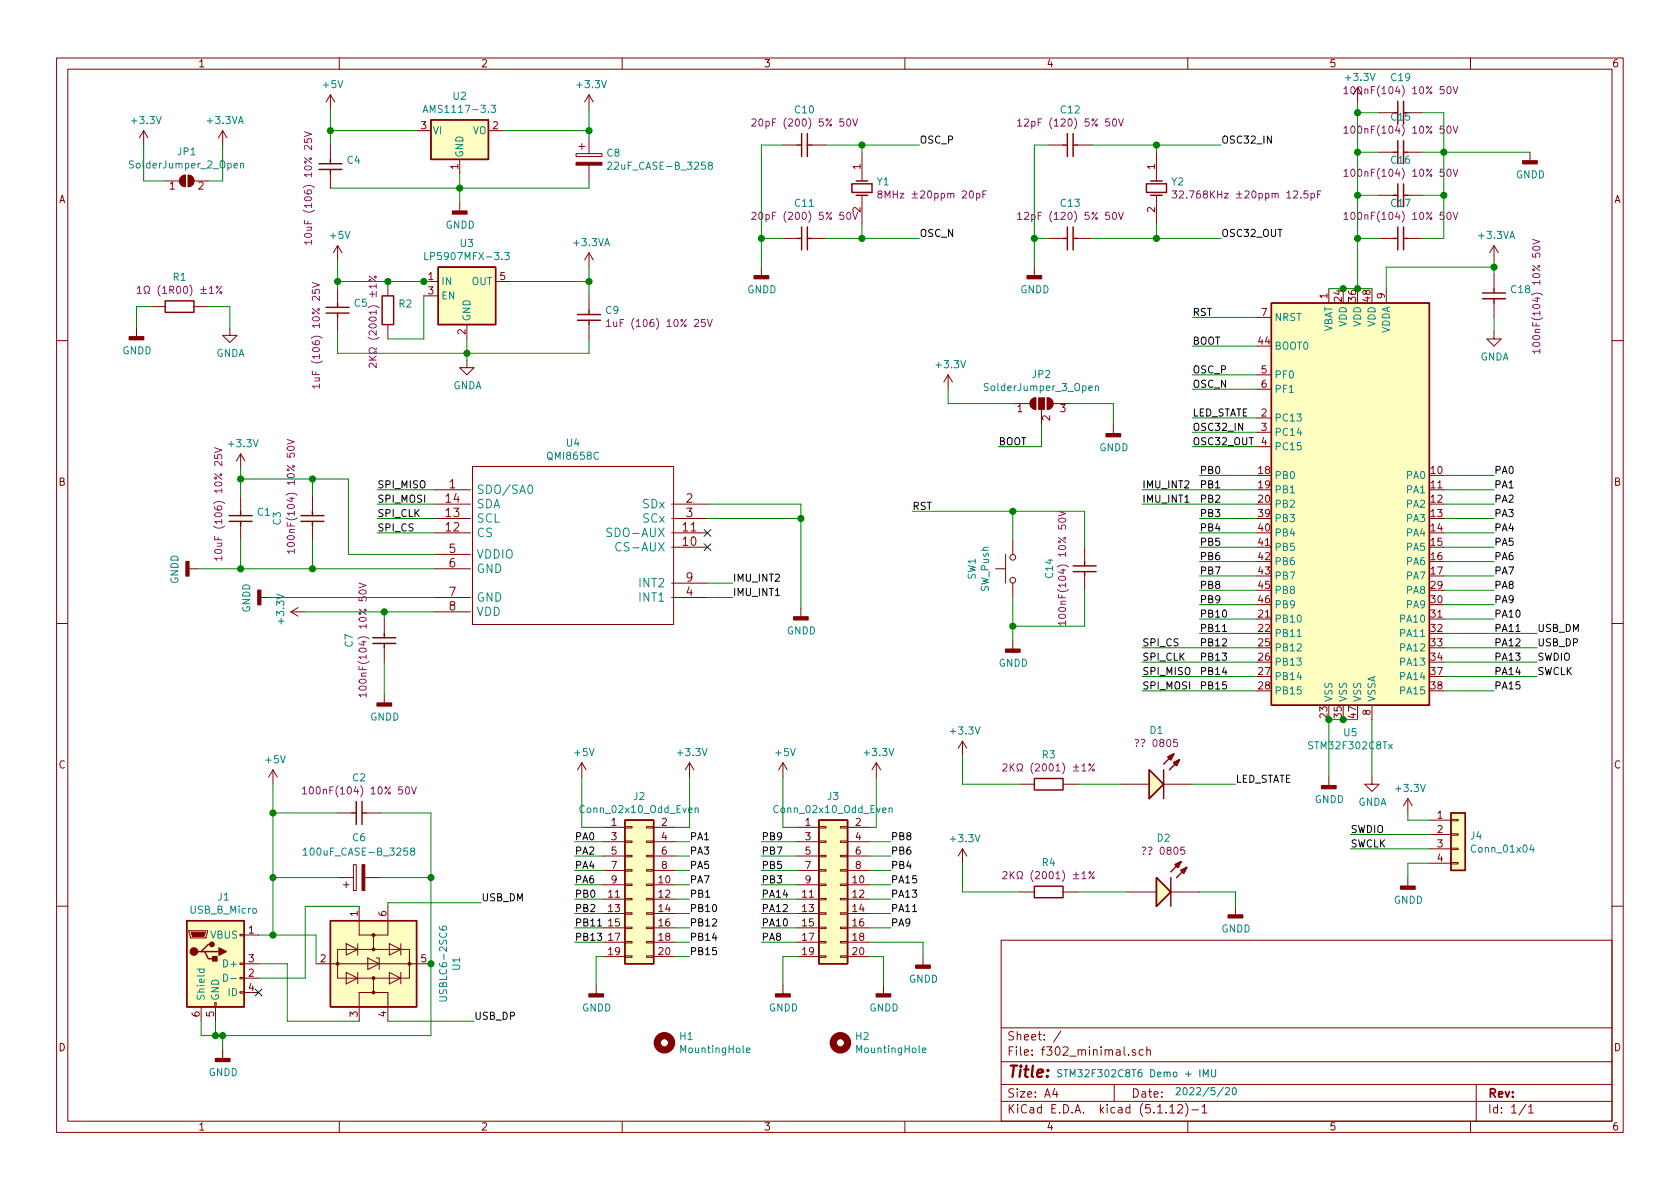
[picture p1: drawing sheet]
<svg xmlns="http://www.w3.org/2000/svg" width="297mm" height="210mm" viewBox="0 0 297 210" stroke-linecap="round" stroke-linejoin="round" font-family="sans-serif">
<g fill="none" stroke="#840000" stroke-width=".18">
<path d="M10 10.3h277v189.9h-277zM12 12.2h273v186.1h-273zM58.4 16.8v2.5M58.4 16.8l-.7 1.2M58.4 16.8l.8 1.2M60 10.3v1.9M104.1 16.8v2.5M104.1 16.8l-.7 1.2M104.1 16.8l.8 1.2M110 10.3v1.9M160 10.3v1.9M210 10.3v1.9"/>
<path d="M240 15.5v2.5M243.8 19.9h2.6M248.9 19.9h2.6M260 10.3v1.9M25.4 23.1l-.8 1.3M25.4 23.1v2.5M25.4 23.1l.8 1.3M29.2 32h2.5M32.1 31.2l.7-.2v2a1.02 1.02 0 0 1-1-.7 1.02 1.02 0 0 1 .3-1.1zM33.3 31a1.02 1.02 0 0 1 1 1 1.02 1.02 0 0 1-1 1zM34.3 32h2.5M39.4 23.1l-.8 1.3"/>
<path d="M39.4 23.1v2.5M39.4 23.1l.7 1.3M58.4 25.6v2.6M58.4 30.7v2.6M73.7 23.1h2.5M81.3 28.2v2.5M81.3 35.8v1.5M86.4 23.1h2.5M101.9 27.2h4.5v.5h-4.5zM102.4 25.9h1M102.9 25.4v1M104.1 24.4v2.8"/>
<path d="M104.1 29.2v2.8M138.4 25.6h2.6M143.5 25.6h2.5M152.4 26.9v5.1M152.4 34.5v5.1M185.4 25.6h2.6M190.5 25.6h2.5M204.5 26.9v5.1M204.5 34.5v5.1M243.8 26.9h2.6M243.8 34.5h2.6M248.9 26.9h2.6"/>
<path d="M248.9 34.5h2.6M270.5 26.9v1.5M24.1 58v1.6M26.7 54.2h2.5M34.3 54.2h2.5M40.6 58v1.3h1.3l-1.3 1.3-1.2-1.3h1.2M59.7 43.4v2.6M59.7 51v2.6M59.7 56.1v2.6M59.7 43.4l-.8 1.3M59.7 43.4l.8 1.3M68.6 49.8v2.5"/>
<path d="M68.6 57.4v2.5M74.9 49.8h2.6M74.9 52.3h2.6M82.5 57.4v2.5M87.6 49.8h2.6M104.1 44.7v2.5M104.1 52.3v2.6M104.1 57.4v2.5M104.1 44.7l-.7 1.3M104.1 44.7l.8 1.3M134.6 47.2v1.6M138.4 42.2h2.6"/>
<path d="M143.5 42.2h2.5M182.9 47.2v1.6M185.4 42.2h2.6M190.5 42.2h2.5M222.2 56.1h2.6M234.9 51v2.6M243.8 42.2h2.6M245.1 51v2.6M248.9 42.2h2.6M264.2 58.7v1.2h1.2l-1.2 1.3-1.3-1.3h1.3M264.2 43.4v2.6M264.2 48.5v2.5"/>
<path d="M264.2 53.6v2.5M264.2 43.4l-.8 1.3M264.2 43.4l.7 1.3M10 60.2h2M82.5 63.7v1.3h1.3l-1.3 1.3-1.2-1.3h1.2M167.6 66.3l-.7 1.3M167.6 66.3v2.5M167.6 66.3l.8 1.3M179.1 71.4h3M182.3 70.7l.5-.3h.3v2a1.03 1.03 0 0 1-.9-.6 1.03 1.03 0 0 1 .1-1.1zM184.1 72.4v2.8M185.2 70.4a1.02 1.02 0 0 1 1 1 1.02 1.02 0 0 1-1 1z"/>
<path d="M186.2 71.4h3M196.8 75.2v1.5M222.2 73.9h2.6M222.2 76.4h2.6M222.2 79h2.6M222.2 66.3h2.6M222.2 68.8h2.6M285 60.2h2M42.5 80.3l-.7 1.2M42.5 80.3v2.5M42.5 87.9v2.5M42.5 93v2.5"/>
<path d="M42.5 80.3l.8 1.2M55.2 87.9v2.5M55.2 93v2.5M76.8 86.6h6.4M76.8 94.2h6.4M76.8 91.7h6.4M76.8 89.1h6.4M76.8 98h6.4M83.5 82.5h35.6v27.9h-35.6zM118.7 96.8h6.4M118.7 94.2h6.4M118.7 91.7h6.4"/>
<path d="M118.7 89.1h6.4M177.8 98v5.1M179.1 95.5v2.5M191.8 96.8v2.5M10 110.3h2M33.4 100.6h1.5M46.1 105.7h1.5M51.4 108.2l1.3 .8M51.4 108.2h2.6M52.7 107.4l-1.3 .8M67.9 109.5v2.5M67.9 114.5v2.6"/>
<path d="M76.8 100.6h6.4M76.8 108.2h6.4M76.8 105.7h6.4M118.7 105.7h6.4M118.7 103.1h6.4M141.6 107.6v1.5M176 100.6h1.8M179.1 103.1v2.6M179.1 113.3v1.5M191.8 101.8v2.6M285 110.3h2M48.3 136.1l-.8 1.3"/>
<path d="M48.3 136.1v2.6M48.3 136.1l.7 1.3M67.9 122.8v1.5M102.9 134.9l-.8 1.2M102.9 134.9v2.5M102.9 134.9l.7 1.2M121.9 134.9l-.7 1.2M121.9 134.9v2.5M121.9 134.9l.8 1.2M138.4 134.9l-.7 1.2M138.4 134.9v2.5M138.4 134.9l.8 1.2"/>
<path d="M154.9 134.9l-.7 1.2M154.9 134.9v2.5M154.9 134.9l.8 1.2M170.2 131.1v2.5M170.2 131.1l-.8 1.2M170.2 131.1l.7 1.2M180.3 138.7h2.6M188 138.7h2.5M198.1 138.7h5.1M205.7 138.7h5.1M234.9 137.4v1.5M242.6 137.4v1.3h1.2l-1.2 1.2-1.3-1.2h1.3"/>
<path d="M242.6 124.7v2.5M59.7 155.2h2.8M59.7 143.8h2.5M60.7 156.5h1M61.2 156v1M62.5 152.9h.5v4.6h-.5zM64.5 155.2h2.8M64.8 143.8h2.5M106.7 146.3h3.8M106.7 156.5h3.8M106.7 159h3.8M106.7 148.8h3.8"/>
<path d="M106.7 151.4h3.8M106.7 153.9h3.8M110.5 158.9h1.3v.2h-1.3zM110.5 153.8h1.3v.2h-1.3zM110.5 151.3h1.3v.2h-1.3zM110.5 148.7h1.3v.3h-1.3zM110.5 146.2h1.3v.2h-1.3zM110.5 156.3h1.3v.3h-1.3zM114.3 158.9h1.3v.2h-1.3zM114.3 153.8h1.3v.2h-1.3zM114.3 151.3h1.3v.2h-1.3zM114.3 148.7h1.3v.3h-1.3z"/>
<path d="M114.3 146.2h1.3v.2h-1.3zM114.3 156.3h1.3v.3h-1.3zM115.6 146.3h3.8M115.6 156.5h3.8M115.6 159h3.8M115.6 148.8h3.8M115.6 151.4h3.8M115.6 153.9h3.8M141 146.3h3.8M141 156.5h3.8M141 159h3.8M141 148.8h3.8"/>
<path d="M141 151.4h3.8M141 153.9h3.8M144.8 158.9h1.2v.2h-1.2zM144.8 153.8h1.2v.2h-1.2zM144.8 151.3h1.2v.2h-1.2zM144.8 148.7h1.2v.3h-1.2zM144.8 146.2h1.2v.2h-1.2zM144.8 156.3h1.2v.3h-1.2zM148.6 158.9h1.3v.2h-1.3zM148.6 153.8h1.3v.2h-1.3zM148.6 151.3h1.3v.2h-1.3zM148.6 148.7h1.3v.3h-1.3z"/>
<path d="M148.6 146.2h1.3v.2h-1.3zM148.6 156.3h1.3v.3h-1.3zM149.9 146.3h3.8M149.9 156.5h3.8M149.9 159h3.8M149.9 148.8h3.8M149.9 151.4h3.8M149.9 153.9h3.8M170.2 150.1l-.8 1.3M170.2 150.1v2.5M170.2 150.1l.7 1.3M180.3 157.7h2.6"/>
<path d="M188 157.7h2.5M199.4 157.7h5.1M207 157.7h5.1M248.9 141.2l-.7 1.3M248.9 141.2v2.6M248.9 155.2v1.5M248.9 141.2l.8 1.3M252.7 145h3.8M252.7 147.6h3.8M252.7 150.1h3.8M252.7 152.6h3.8M256.5 152.5h1.3v.3h-1.3z"/>
<path d="M256.5 150h1.3v.2h-1.3zM256.5 144.9h1.3v.3h-1.3zM256.5 147.4h1.3v.3h-1.3zM10 160.2h2M33.4 164.6h3.3v.2l-.3 1.1h-2.7zM35.6 178v2.6M38 177.3h.2v.7h-.2zM38.1 178v2.6M42.4 175.4h.8v.2h-.8zM42.4 172.8h.8v.3h-.8zM42.4 170.3h.8v.3h-.8zM42.4 165.2h.8v.3h-.8z"/>
<path d="M43.2 165.3h2.5M43.2 170.4h2.5M43.2 175.5h2.5M43.2 173h2.5M55.9 170.4h20.3M59.7 167.9h12.7v5.1h-12.7zM61.2 166.9l2 1-2 1zM61.2 172l2 1-2 1zM63.2 166.9v2M63.2 172v2M63.5 160.3v5h2.5M65 169.4l2.1 1-2.1 1z"/>
<path d="M66 173v2.5h2.6v5.1M66 175.5h-2.5v5.1M66.5 169.4h.6v2M68.6 160.3v5h-2.6v2.6M68.8 166.9l2.1 1-2.1 1zM68.8 172l2.1 1-2.1 1zM70.9 166.9v2M70.9 172v2M105.4 174.2v1.6M106.7 161.5h3.8M106.7 164.1h3.8M106.7 166.6h3.8"/>
<path d="M106.7 169.2h3.8M110.5 161.4h1.3v.3h-1.3zM110.5 164h1.3v.2h-1.3zM110.5 166.5h1.3v.2h-1.3zM110.5 169h1.3v.3h-1.3zM114.3 161.4h1.3v.3h-1.3zM114.3 164h1.3v.2h-1.3zM114.3 166.5h1.3v.2h-1.3zM114.3 169h1.3v.3h-1.3zM115.6 161.5h3.8M115.6 164.1h3.8M115.6 166.6h3.8"/>
<path d="M115.6 169.2h3.8M138.4 174.2v1.6M141 161.5h3.8M141 164.1h3.8M141 166.6h3.8M141 169.2h3.8M144.8 161.4h1.2v.3h-1.2zM144.8 164h1.2v.2h-1.2zM144.8 166.5h1.2v.2h-1.2zM144.8 169h1.2v.3h-1.2zM148.6 161.4h1.3v.3h-1.3zM148.6 164h1.3v.2h-1.3z"/>
<path d="M148.6 166.5h1.3v.2h-1.3zM148.6 169h1.3v.3h-1.3zM149.9 161.5h3.8M149.9 164.1h3.8M149.9 166.6h3.8M149.9 169.2h3.8M156.2 174.2v1.6M163.2 169.2v1.5M177 166.3h108v32h-108zM218.4 160.3v1.5M285 160.2h2M39.4 185.7v1.5"/>
<path d="M60 198.3v1.9M110 198.3v1.9M160 198.3v1.9M177 194.8h108M177 191.8h108M177 187.8h108M177 181.8h108M186.5 192.5l-.4 1h1M186.8 193v1M187.6 182.3l-1.3 2M197 191.8v3M199.5 186.5v.1"/>
<path d="M200.8 185.7a.37 .37 0 0 0-.6 .1l.1 .2 .5 .2v.1l-.2 .3-.4-.1M202.1 185.7l-.4-.1-.3 .3 .1 .6 .2 .1 .4-.1M202.8 185.7a.37 .37 0 0 1 .6 .1v.8M202.8 185.1v1.5M206.8 195.8l.5-.5v1.5M206.8 196.8h.9M208.3 195.5l.2-.2h.3l.2 .2 .1 .3-.9 1h.9M209.6 195.1a1.71 1.71 0 0 1 0 2.3M210 198.3v1.9M210.7 196.3h1.2M212.5 195.8l.5-.5v1.5M212.5 196.8h.9"/>
<path d="M260 198.3v1.9M261 191.8v6.5M269.8 195.2l-1.2 2M270.3 195.8l.4-.5v1.5M270.3 196.8h.8"/>
<circle cx="179.1" cy="98.5" r=".51"/>
<circle cx="179.1" cy="102.6" r=".51"/>
</g>
<g fill="none" stroke="#840000" stroke-width=".25">
<path d="M247.1 17.9v4.1M248.2 17.9v4.1M56.4 30h4.1M56.4 29h4.1M58.4 28.2v.8M58.4 30v.7M76.2 21.2h10.2v7h-10.2zM141 25.6h.7M141.7 23.6v4.1M142.7 25.6h.8M142.7 23.6v4.1M150.6 32.5h3.6v1.5h-3.6z"/>
<path d="M151.4 34.5h2M151.4 32h2M188 25.6h.7M188.7 23.6v4.1M189.7 23.6v4.1M189.7 25.6h.8M202.7 32.5h3.5v1.5h-3.5zM203.5 34.5h2M203.5 32h2M246.4 26.9h.7M246.4 34.5h.7M247.1 24.9v4.1"/>
<path d="M247.1 32.5v4.1M248.2 24.9v4.1M248.2 32.5v4.1M248.2 26.9h.7M248.2 34.5h.7M29.2 53.2h5.1v2h-5.1zM57.7 54.4h4M57.7 55.4h4M59.7 53.6v.8M59.7 55.4v.7M67.6 52.3h2v5.1h-2zM77.5 47.2h10.1v10.2h-10.1z"/>
<path d="M102.1 55.6h4.1M102.1 56.6h4.1M104.1 54.9v.7M104.1 56.6v.8M141 42.2h.7M141.7 40.1v4.1M142.7 42.2h.8M142.7 40.1v4.1M188 42.2h.7M188.7 40.1v4.1M189.7 42.2h.8M189.7 40.1v4.1"/>
<path d="M224.8 53.6h27.9v71.1h-27.9zM246.4 42.2h.7M247.1 40.1v4.1M248.2 40.1v4.1M248.2 42.2h.7M262.1 52.8h4.1M262.1 51.8h4.1M264.2 51v.8M264.2 52.8v.8M40.5 92.2h4.1M40.5 91.2h4.1M42.5 90.4v.8"/>
<path d="M42.5 92.2v.8M53.2 92.2h4.1M53.2 91.2h4.1M55.2 90.4v.8M55.2 92.2v.8M191.8 99.3v.8M65.9 112.8h4.1M65.9 113.8h4.1M67.9 112v.8M67.9 113.8v.7M189.7 100.1h4.1M189.7 101.1h4.1"/>
<path d="M191.8 101.1v.7M182.9 137.7h5.1v2h-5.1zM203.2 136.1l2.5 2.6-2.5 2.5zM205.7 136.1v5.1M206.5 133.9l1-.6-.5 1.1zM207.5 134.9l1-.5-.5 1zM207.5 133.3l-1.8 1.8M208.5 134.4l-1.7 1.7M62.2 143.8h.8M63 141.7v4.1M64 141.7v4.1M64 143.8h.8"/>
<path d="M110.5 145h5.1v25.4h-5.1zM144.8 145h5.1v25.4h-5.1zM182.9 156.7h5.1v2h-5.1zM204.5 155.2l2.5 2.5-2.5 2.6zM207 155.2v5.1M207.8 152.9l1-.5-.5 1zM208.8 153.9l1-.5-.5 1zM208.8 152.4l-1.8 1.8M209.8 153.4l-1.8 1.8M256.5 143.8h2.6v10.1h-2.6zM33 162.8h10.2v15.2h-10.2zM35.6 168.3h.6l.6 1.2h1.3"/>
<path d="M36.2 168.3h2.5M37.5 167h-.7l-1.2 1.3h-.7M58.4 162.8h15.3v15.2h-15.3z"/>
</g>
<g fill="none" stroke="#840084" stroke-width=".18">
<path d="M237.6 15.7l.4-.4v1.3M237.6 16.6h.8M256.9 15.3l.5 1.3 .4-1.3M53.8 24.6v.6h.6l-.1-.1 .1-.5h.6l.1 .2-.1 .4M53.8 23.3l1.3 .4-1.3 .4M132.9 37.7l.5-.2 .3 .4-.8 .9h.8M132.9 21.2l.5-.2 .3 .4-.8 .9h.8M150.8 37.5l.4 1.3 .4-1.3M150.8 21l.4 1.3 .4-1.3M155.5 34.3l-.3-.3 .3-.2h.2l.3 .2-.1 .2-.6 .2-.1 .1v.3l.3 .2h.3l.2-.2v-.3l-.3-.2M172.6 34.2h.4l.3 .2-.2 .6h-.5M173.8 34.4h.4"/>
<path d="M174.4 33.8h-.6v1.2M179.9 21.4l.4-.4v1.3M179.9 37.9l.4-.4v1.3M179.9 38.8h.8M179.9 22.3h.8M197.8 21l.4 1.3 .4-1.3M197.8 37.5l.4 1.3 .4-1.3M207.3 33.8h.8l-.5 .4 .4 .2 .1 .4-.3 .2-.5-.1M208.5 33.9l.5-.1 .2 .3v.2l-.7 .7h.7M231.8 34.2h.4l.2 .2-.1 .6h-.5M231.8 34.2v1.3M233 34.4h.4"/>
<path d="M233.6 33.8h-.6v1.2M237.6 22.7l.4-.4v1.3M237.6 37.9l.4-.4v1.3M237.6 30.3l.4-.4v1.3M237.6 23.6h.8M237.6 38.8h.8M237.6 31.2h.8M256.9 22.3l.5 1.3 .4-1.3M256.9 37.5l.5 1.3 .4-1.3M256.9 29.9l.5 1.3 .4-1.3M24.3 51l.3-.4v1.3M24.3 51.9h.7"/>
<path d="M25.5 51.9h.3v-.2a.54 .54 0 0 1-.3-.8 .54 .54 0 0 1 .8-.2 .59 .59 0 0 1-.2 1v.2h.3M38.3 50.7h.2v.2h-.2zM38.9 51.6h.2v.2h-.2zM39.2 50.6l-1 1.3M53.9 41.4a.68 .68 0 0 1 1.2 .3 .73 .73 0 0 1-1.3-.1zM55.1 42.8h-1.3l.4 .4M55.1 42.5v.7M55.2 51.2v.6l.6 .1-.1-.2 .1-.5h.6l.1 .2-.1 .5M55.2 50l1.3 .4-1.3 .4M65.3 48.8l1.2 1M65.3 49.5h.3v.2h-.3zM66.5 50.3v.7"/>
<path d="M107.2 56.8l.4-.3v1.3M107.2 57.8h.8M125.1 56.5l.4 1.3 .4-1.3M271 42.3l1.3 .4-1.3 .5M271.1 43.7a.83 .83 0 0 1 1.2 .1 .67 .67 0 0 1-.7 .5 .67 .67 0 0 1-.6-.5zM37.9 79.2l1.3 .4-1.3 .4M50.8 77.7l1.2 .4-1.2 .5M50.9 79.1a.83 .83 0 0 1 1.1 .1 .67 .67 0 0 1-.6 .5 .67 .67 0 0 1-.6-.5zM56.5 68.3h-1.3l.4 .4M56.5 67.9v.8M65.3 63.7h1.2M65.3 63l.7 .7"/>
<path d="M66.5 64.2v.8l-.7-.7-.2-.1-.3 .3 .1 .4M66.5 63l-.7 .5M272.3 62.1h-1.3l.3 .4M272.3 61.7v.8M37.9 80.4v.6l.7 .1-.2-.2 .2-.5h.5l.1 .2-.1 .5M38.1 97.3a.68 .68 0 0 1 1.1 .3 .73 .73 0 0 1-1.3-.1zM39.2 98.7h-1.3l.4 .4M39.2 98.3v.8M52 97.5h-1.2l.3 .4M52 97.1v.8M187.1 90.4l1.3 .4-1.3 .5M187.2 91.8a.83 .83 0 0 1 1.2 .1 .67 .67 0 0 1-.6 .5 .67 .67 0 0 1-.7-.5z"/>
<path d="M63.5 103.1l1.2 .4-1.2 .5M63.6 104.5a.83 .83 0 0 1 1.1 .1 .67 .67 0 0 1-.6 .5 .67 .67 0 0 1-.6-.5zM188.4 110.2h-1.3l.4 .4M188.4 109.8v.8M53.5 139.5l.3-.4v1.3M64.7 122.9h-1.2l.3 .4M64.7 122.5v.8M72.8 139.1l.4 1.3 .4-1.3M177.3 135.2l.5-.1 .3 .3-.1 .2-.7 .7h.8M178.6 135.1v1.2M178.8 135.6l.5 .7M179.3 135.1l-.7 .7"/>
<path d="M191.3 136.3h.7M192.6 135.1h.2v.3h-.2zM193.5 135.1l-1 1.2M200.7 130.8h.4l.2 .1-.4 .6M200.9 131.9v.1M201.8 130.8h.4l.2 .1-.4 .6M202 131.9v.1M208.2 130.8h-.7v.6l.2-.2 .5 .2v.5l-.2 .1-.5-.1M53.5 140.4h.7M177.3 154.2l.5-.1 .3 .4-.1 .2-.7 .7h.8M178.6 154.1v1.3M178.8 154.7l.5 .7"/>
<path d="M179.3 154.1l-.7 .8M191.3 155.4h.7M192.6 154.2h.2v.2h-.2zM193.5 154.1l-1 1.3M202 149.9l.4-.1 .2 .2-.4 .6M202.2 150.9v.2M203.1 149.9l.4-.1 .2 .2-.4 .6M203.3 150.9v.2M209.4 149.8h-.6v.6l.1-.1 .5 .1v.5l-.2 .2-.4-.2"/>
<circle cx="66.3" cy="49" r=".18"/>
<circle cx="193.3" cy="136.2" r=".18"/>
<circle cx="193.3" cy="155.2" r=".18"/>
</g>
<g fill="#840000" stroke="#840000" stroke-width=".25">
<path d="M38.1 187.2h2.5v.5h-2.5z"/>
<path d="M32.9 99.3h.5v2.5h-.5z"/>
<path d="M247.6 156.7h2.6v.5h-2.6z"/>
<path d="M22.9 59.6h2.5v.5h-2.5z"/>
<path d="M217.2 161.8h2.5v.5h-2.5z"/>
<path d="M154.9 175.8h2.6v.5h-2.6z"/>
<path d="M66.7 124.3h2.5v.5h-2.5z"/>
<path d="M45.6 104.4h.5v2.5h-.5z"/>
<path d="M140.3 109.1h2.6v.5h-2.6z"/>
<path d="M137.2 175.8h2.5v.5h-2.5z"/>
<path d="M269.2 28.4h2.6v.6h-2.6z"/>
<path d="M104.1 175.8h2.6v.5h-2.6z"/>
<path d="M37.6 169.2h.8v.7h-.8z"/>
<path d="M38.7 167.6l1.3 .7-1.3 .6z"/>
<path d="M233.7 138.9h2.5v.5h-2.5z"/>
<path d="M80 37.3h2.5v.5h-2.5z"/>
<path d="M133.3 48.8h2.6v.5h-2.6z"/>
<path d="M181.6 48.8h2.5v.5h-2.5z"/>
<path d="M177.8 114.8h2.5v.5h-2.5z"/>
<path d="M195.6 76.7h2.5v.5h-2.5z"/>
<path d="M161.9 170.7h2.6v.5h-2.6z"/>
<circle cx="34.3" cy="168.3" r=".63"/>
<circle cx="37.5" cy="167" r=".38"/>
</g>
<g fill="#840000" stroke="#840000" stroke-width=".18">
<path d="M32.1 31.2l.7-.2v2a1.02 1.02 0 0 1-1-.7 1.02 1.02 0 0 1 .3-1.1z"/>
<path d="M33.3 31a1.02 1.02 0 0 1 1 1 1.02 1.02 0 0 1-1 1z"/>
<path d="M64 152.9h.5v4.6h-.5z"/>
<path d="M101.9 28.7h4.5v.5h-4.5z"/>
<path d="M182.3 70.7l.5-.3h.3v2a1.03 1.03 0 0 1-.9-.6 1.03 1.03 0 0 1 .1-1.1z"/>
<path d="M185.2 70.4a1.02 1.02 0 0 1 1 1 1.02 1.02 0 0 1-1 1z"/>
<path d="M183.6 70.4h1.1v2h-1.1z"/>
<path d="M33.8 164.8h2.5l-.2 .8h-2.1z"/>
<circle cx="66" cy="165.3" r=".25"/>
<circle cx="66" cy="167.9" r=".25"/>
<circle cx="59.7" cy="170.4" r=".25"/>
<circle cx="72.4" cy="170.4" r=".25"/>
<circle cx="66" cy="173" r=".25"/>
<circle cx="66" cy="175.5" r=".25"/>
</g>
<g fill="none" stroke="#008484" stroke-width=".18">
<path d="M74.8 19.9l.4-1.3 .4 1.3M74.9 19.5h.6M86.8 18.6h.8l-.4 .5 .4 .1v.5l-.2 .2-.6-.1M42.5 29l.2-.1h.3l.1 .8M42.5 28.9v.8M107.4 28.8l.5-.1 .3 .3-.8 .9h.8M125.5 29.2l-.3-.3 .3-.2h.2l.3 .2-.1 .2-.6 .2-.1 .2v.2l.3 .2h.3l.2-.2v-.2l-.3-.3M75.1 44.6v1.3h.6M89.3 44.6h.7l-.4 .5 .4 .2v.4l-.2 .2-.5-.1M193.7 68.4l.2-.2 .3 .1v.8M193.7 68.2v.9M93.5 85.9l.2-.1a.81 .81 0 0 1 .6 .6 .81 .81 0 0 1-.3 .8l-.2 .1a.79 .79 0 0 1-.3-1.4z"/>
<path d="M108.2 93.5l-.6-.1-.3 .3 .1 .3 .7 .3v.5a.62 .62 0 0 1-.8 0M109.8 96.1a.59 .59 0 0 0-.8 0 .59 .59 0 0 0-.1 .7 .56 .56 0 0 0 .3 .6 .56 .56 0 0 0 .6-.1M229.4 112.6h.7M53.6 150.3l.4-.3v1.2M53.6 151.2h.7M72.8 150.5l-.2-.1v-.3l.5-.1 .2 .2v.2l-.6 .2-.1 .1v.4l.2 .1h.4l.1-.2v-.3l-.2-.2M122.9 143l.2-.1h.3v.8M122.9 142.9v.8M157.2 143l.2-.1h.3v.8M157.2 142.9v.8M270.8 149.4l-.3 .9h.8M271.1 149.9v.8"/>
<path d="M34.8 171.4h1.3M35.3 171.4v.3l.2 .3 .6-.1v-.5M39.5 172.3a.64 .64 0 0 1 .8 .6 .64 .64 0 0 1-.8 .6zM40.8 173h1M77.7 176.3h1l.3 .2v.3l-.3 .2h-1M77.7 163.9l.1 .4a.87 .87 0 0 0 1.2 0l-.2-.5h-.5l-.1 .5 .2 .2M132 185.7l.6-.1-.1-.2-.3-.1-.2 .2 .1 .6h.4M163.1 185.7l.6-.1v-.2l-.4-.1-.2 .2 .1 .6h.5"/>
</g>
<g fill="none" stroke="#840000" stroke-width="1.3">
<circle cx="117.5" cy="184.4" r="1.27"/>
<circle cx="148.6" cy="184.4" r="1.27"/>
</g>
<g fill="#ffffc2" stroke="#ffffc2" stroke-width=".18">
<path d="M144.8 145h5.1v25.4h-5.1z"/>
<path d="M110.5 145h5.1v25.4h-5.1z"/>
<path d="M58.4 162.8h15.3v15.2h-15.3z"/>
<path d="M204.5 155.2l2.5 2.5-2.5 2.6z"/>
<path d="M208.8 153.9l1-.5-.5 1z"/>
<path d="M207.8 152.9l1-.5-.5 1z"/>
<path d="M203.2 136.1l2.5 2.6-2.5 2.5z"/>
<path d="M207.5 134.9l1-.5-.5 1z"/>
<path d="M206.5 133.9l1-.6-.5 1.1z"/>
<path d="M256.5 143.8h2.6v10.1h-2.6z"/>
<path d="M33 162.8h10.2v15.2h-10.2z"/>
<path d="M76.2 21.2h10.2v7h-10.2z"/>
<path d="M224.8 53.6h27.9v71.1h-27.9z"/>
<path d="M77.5 47.2h10.1v10.2h-10.1z"/>
</g>
<g fill="none" stroke="#008400" stroke-width=".18">
<path d="M58.4 19.3v6.3M104.1 19.3v5.1M240 18v33M240 19.9h3.8M251.5 19.9h3.8v22.3h-3.8M25.4 25.6v6.4h3.8M39.4 25.6v6.4h-2.6M58.4 23.1h15.3M81.3 30.7v5.1M88.9 23.1h15.2M104.1 32v1.3h-45.7M138.4 25.6h-3.8v21.6"/>
<path d="M146 25.6h16.6M152.4 25.6v1.3M152.4 39.6v2.6M185.4 25.6h-2.5v21.6M193 25.6h22.9M204.5 25.6v1.3M204.5 39.6v2.6M240 26.9h3.8M240 34.5h3.8M251.5 26.9h19M251.5 34.5h3.8M26.7 54.2h-2.6v3.8"/>
<path d="M36.8 54.2h3.8v3.8M59.7 58.7v3.8h44.4v-2.6M59.7 46v5M59.7 49.8h16.5M74.9 52.3v7.6h-6.3M82.5 59.9v3.8M90.2 49.8h13.9M104.1 47.2v5.1M134.6 42.2h3.8M146 42.2h16.6M182.9 42.2h2.5M193 42.2h22.9"/>
<path d="M210.8 56.1h11.4M234.9 51h7.7M240 42.2h3.8M264.2 46v2.5M264.2 56.1v2.6M264.2 47.2h-19.1v3.8M167.6 68.8v2.6h11.5M184.1 75.2v3.8h-7.6M189.2 71.4h7.6v3.8M210.8 61.2h11.4M210.8 79h11.4M210.8 76.4h11.4"/>
<path d="M210.8 73.9h11.4M210.8 68.8h11.4M210.8 66.3h11.4M42.5 84.7h19.1v13.3h15.2M42.5 82.8v5.1M42.5 95.5v5.1M55.2 84.7v3.2M55.2 95.5v5.1M66.7 94.2h10.1M66.7 91.7h10.1M66.7 89.1h10.1M66.7 86.6h10.1"/>
<path d="M125.1 91.7h16.5M125.1 89.1h16.5v18.5M161.3 90.4h30.5v6.4M179.1 90.4v5.1M201.9 89.1h20.3M201.9 86.6h20.3M212.1 96.8h10.1M212.1 94.2h10.1M212.1 91.7h10.1M212.1 84.1h10.1M212.1 99.3h10.1M255.3 96.8h8.9"/>
<path d="M255.3 94.2h8.9M255.3 91.7h8.9M255.3 89.1h8.9M255.3 86.6h8.9M255.3 84.1h8.9M255.3 99.3h8.9M34.9 100.6h41.9M47.6 105.7h29.2M54 108.2h22.8M67.9 108.2v1.3M67.9 117.1v5.7M125.1 105.7h4.4"/>
<path d="M125.1 103.1h4.4M179.1 105.7v7.6M191.8 104.4v6.3h-12.7M201.9 114.5h20.3M201.9 119.6h20.3M201.9 117.1h20.3M212.1 101.8h10.1M212.1 112h10.1M212.1 109.5h10.1M212.1 106.9h10.1M212.1 104.4h10.1M255.3 101.8h8.9"/>
<path d="M255.3 114.5h16.5M255.3 112h16.5M255.3 119.6h16.5M255.3 117.1h16.5M255.3 109.5h8.9M255.3 106.9h8.9M255.3 104.4h8.9M48.3 138.7v26.6M102.9 137.4v8.9h3.8M121.9 137.4v8.9h-2.5M138.4 137.4v8.9h2.6M154.9 137.4v8.9h-1.2"/>
<path d="M170.2 133.6v5.1h10.1M190.5 138.7h7.6M201.9 122.2h20.3M210.8 138.7h7.6M240 127.2h-5.1v10.2M242.6 127.2v10.2M255.3 122.2h8.9M48.3 155.2h11.4M48.3 143.8h11.4M67.3 143.8h8.9v39.3h-40.6v-2.5M67.3 155.2h8.9M85.1 159.6h-16.5v.7"/>
<path d="M101.6 151.4h5.1M101.6 148.8h5.1M101.6 159h5.1M101.6 156.5h5.1M101.6 153.9h5.1M119.4 151.4h2.5M119.4 148.8h2.5M119.4 159h2.5M119.4 156.5h2.5M119.4 153.9h2.5M134.6 151.4h6.4M134.6 148.8h6.4"/>
<path d="M134.6 159h6.4M134.6 156.5h6.4M134.6 153.9h6.4M153.7 151.4h3.8M153.7 148.8h3.8M153.7 159h3.8M153.7 156.5h3.8M153.7 153.9h3.8M170.2 152.6v5.1h10.1M190.5 157.7h8.9M212.1 157.7h6.3v2.6M238.8 147.6h13.9"/>
<path d="M238.8 150.1h13.9M248.9 143.8v1.2h3.8M252.7 152.6h-3.8v2.6M45.7 165.3h10.2v5.1M45.7 170.4h5.1v10.2h12.7M63.5 160.3h-9.5v12.7h-8.3M101.6 166.6h5.1M101.6 164.1h5.1M101.6 161.5h5.1M106.7 169.2h-1.3v5M119.4 166.6h2.5M119.4 164.1h2.5"/>
<path d="M119.4 161.5h2.5M119.4 169.2h2.5M134.6 166.6h6.4M134.6 164.1h6.4M134.6 161.5h6.4M141 169.2h-2.6v5M153.7 166.6h9.5v2.6M153.7 164.1h3.8M153.7 161.5h3.8M153.7 169.2h2.5v5M38.1 180.6v2.5M39.4 183.1v2.6"/>
<path d="M68.6 180.6h15.2"/>
</g>
<path d="M216.2 111.7h.7M268 111.7h.8M105.7 163.7h.7M161.4 161.2h.7" fill="none" stroke="#000" stroke-width=".18"/>
<path d="M212.2 189.1v1.3M212.8 190.4v-1.3l.4 1 .4-1v1.3M214.2 189.1v1.1l.3 .2h.2l.2-.2v-1.1M216.3 192.3l-1.1 1.6M216.7 192.5l.4-.2 .3 .4-.1 .2-.7 .7h.8M218 192.5l.2-.2a.67 .67 0 0 1 .4 .7 .67 .67 0 0 1-.4 .6l-.2-.1-.1-.4z" fill="none" stroke="#0000c2" stroke-width=".18"/>
<g fill="#008400" stroke="#008400" stroke-width=".25">
<circle cx="264.2" cy="47.2" r=".51"/>
<circle cx="240" cy="19.9" r=".51"/>
<circle cx="255.3" cy="34.5" r=".51"/>
<circle cx="39.4" cy="183.1" r=".51"/>
<circle cx="237.5" cy="51" r=".51"/>
<circle cx="255.3" cy="26.9" r=".51"/>
<circle cx="237.5" cy="127.2" r=".51"/>
<circle cx="235" cy="127.2" r=".51"/>
<circle cx="240" cy="26.9" r=".51"/>
<circle cx="82.6" cy="62.5" r=".51"/>
<circle cx="240" cy="34.5" r=".51"/>
<circle cx="58.4" cy="23.1" r=".51"/>
<circle cx="81.3" cy="33.3" r=".51"/>
<circle cx="104.1" cy="23.1" r=".51"/>
<circle cx="68.6" cy="49.8" r=".51"/>
<circle cx="240" cy="42.2" r=".51"/>
<circle cx="74.9" cy="49.8" r=".51"/>
<circle cx="59.7" cy="49.8" r=".51"/>
<circle cx="204.5" cy="42.2" r=".51"/>
<circle cx="104.1" cy="49.8" r=".51"/>
<circle cx="76.2" cy="155.2" r=".51"/>
<circle cx="48.3" cy="155.2" r=".51"/>
<circle cx="48.3" cy="143.8" r=".51"/>
<circle cx="76.2" cy="170.4" r=".51"/>
<circle cx="48.3" cy="165.3" r=".51"/>
<circle cx="38.1" cy="183.1" r=".51"/>
<circle cx="204.5" cy="25.6" r=".51"/>
<circle cx="141.6" cy="91.7" r=".51"/>
<circle cx="240" cy="51" r=".51"/>
<circle cx="42.5" cy="100.6" r=".51"/>
<circle cx="55.2" cy="100.6" r=".51"/>
<circle cx="55.2" cy="84.7" r=".51"/>
<circle cx="42.5" cy="84.7" r=".51"/>
<circle cx="179.1" cy="90.4" r=".51"/>
<circle cx="67.9" cy="108.2" r=".51"/>
<circle cx="179.1" cy="110.7" r=".51"/>
<circle cx="134.6" cy="42.2" r=".51"/>
<circle cx="152.4" cy="42.2" r=".51"/>
<circle cx="152.4" cy="25.6" r=".51"/>
<circle cx="182.9" cy="42.2" r=".51"/>
</g>
<path d="M124.5 96.2l1.2 1.2M124.5 93.6l1.2 1.2M125.7 96.2l-1.2 1.2M125.7 93.6l-1.2 1.2M45.1 174.9l1.2 1.2M46.3 174.9l-1.2 1.2" fill="none" stroke="#000084" stroke-width=".18"/>
<text font-size="2.8" fill="#840000" x="178" y="190.5">Title:</text>
<g font-size="2.1" fill="#840000">
<text x="78.9" y="88.9">14</text>
<text x="79.4" y="86.4">1</text>
<text x="121.3" y="88.9">2</text>
<text x="78.9" y="94">12</text>
<text x="78.9" y="91.4">13</text>
<text x="120.8" y="94">11</text>
<text x="121.3" y="91.4">3</text>
<text x="79.4" y="97.8">5</text>
<text x="79.4" y="100.3">6</text>
<text x="120.8" y="96.5">10</text>
<text x="79.4" y="105.4">7</text>
<text x="79.4" y="107.9">8</text>
<text x="121.3" y="105.4">4</text>
<text x="121.3" y="102.9">9</text>
<text x="178" y="184">Sheet: /</text>
<text x="178" y="186.7">File: f302_minimal.sch</text>
<text x="178" y="196.9">KiCad E.D.A. kicad (5.1.12)-1</text>
<text x="178" y="194.1">Size: A4</text>
<text x="200" y="194.1">Date:</text>
<text x="263" y="194.1">Rev:</text>
<text x="263" y="196.9">Id: 1/1</text>
</g>
<g font-size="2.1" fill="#008484">
<text x="84.2" y="87.3">SDO/SA0</text>
<text x="84.2" y="89.9">SDA</text>
<text x="113.7" y="89.9">SDx</text>
<text x="84.2" y="95">CS</text>
<text x="84.2" y="92.4">SCL</text>
<text x="108.1" y="95">SDO-AUX</text>
<text x="113.7" y="92.4">SCx</text>
<text x="84.2" y="98.8">VDDIO</text>
<text x="84.2" y="101.3">GND</text>
<text x="109.7" y="97.5">CS-AUX</text>
<text x="84.2" y="106.4">GND</text>
<text x="113.2" y="106.4">INT1</text>
<text x="113.2" y="103.9">INT2</text>
<text x="84.2" y="108.9">VDD</text>
</g>
<g font-size="1.8" fill="#840000">
<text x="35" y="11.9">1</text>
<text x="85" y="11.9">2</text>
<text x="135" y="11.9">3</text>
<text x="185" y="11.9">4</text>
<text x="235" y="11.9">5</text>
<text x="285" y="11.9">6</text>
<text x="239.2" y="16.7">100nF(104) 10% 50V</text>
<text x="74.4" y="22.9">3</text>
<text x="87.1" y="22.9">2</text>
<text x="81" y="29.9" transform="rotate(-90 81 29.9)">1</text>
<text x="152.1" y="29.9" transform="rotate(-90 152.1 29.9)">1</text>
<text x="204.2" y="29.9" transform="rotate(-90 204.2 29.9)">1</text>
<text x="10.4" y="35.9">A</text>
<text x="30" y="33.5">1</text>
<text x="35.1" y="33.5">2</text>
<text x="285.4" y="35.9">A</text>
<text x="152.1" y="37.6" transform="rotate(-90 152.1 37.6)">2</text>
<text x="204.2" y="37.6" transform="rotate(-90 204.2 37.6)">2</text>
<text x="75.7" y="49.5">1</text>
<text x="75.7" y="52.1">3</text>
<text x="88.4" y="49.5">5</text>
<text x="234.7" y="52.8" transform="rotate(-90 234.7 52.8)">1</text>
<text x="237.2" y="53.3" transform="rotate(-90 237.2 53.3)">24</text>
<text x="239.8" y="53.3" transform="rotate(-90 239.8 53.3)">36</text>
<text x="242.3" y="53.3" transform="rotate(-90 242.3 53.3)">48</text>
<text x="244.9" y="52.8" transform="rotate(-90 244.9 52.8)">9</text>
<text x="82.3" y="59.2" transform="rotate(-90 82.3 59.2)">2</text>
<text x="223" y="55.9">7</text>
<text x="222.6" y="61">44</text>
<text x="223" y="66">5</text>
<text x="223" y="68.6">6</text>
<text x="179.9" y="72.9">1</text>
<text x="185.7" y="74.4" transform="rotate(-90 185.7 74.4)">2</text>
<text x="187.5" y="72.9">3</text>
<text x="223" y="73.7">2</text>
<text x="223" y="76.2">3</text>
<text x="222.6" y="83.8">18</text>
<text x="223" y="78.7">4</text>
<text x="253" y="83.8">10</text>
<text x="10.4" y="85.9">B</text>
<text x="222.6" y="86.4">19</text>
<text x="222.6" y="88.9">20</text>
<text x="253" y="86.4">11</text>
<text x="253" y="88.9">12</text>
<text x="285.4" y="85.9">B</text>
<text x="222.6" y="91.4">39</text>
<text x="222.6" y="94">40</text>
<text x="253" y="91.4">13</text>
<text x="253" y="94">14</text>
<text x="222.6" y="96.5">41</text>
<text x="222.6" y="99.1">42</text>
<text x="222.6" y="101.6">43</text>
<text x="253" y="96.5">15</text>
<text x="253" y="99.1">16</text>
<text x="253" y="101.6">17</text>
<text x="222.6" y="104.1">45</text>
<text x="222.6" y="106.7">46</text>
<text x="253" y="104.1">29</text>
<text x="253" y="106.7">30</text>
<text x="222.6" y="109.2">21</text>
<text x="222.6" y="111.8">22</text>
<text x="253" y="109.2">31</text>
<text x="253" y="111.8">32</text>
<text x="222.6" y="114.3">25</text>
<text x="222.6" y="116.8">26</text>
<text x="222.6" y="119.4">27</text>
<text x="253" y="114.3">33</text>
<text x="253" y="116.8">34</text>
<text x="253" y="119.4">37</text>
<text x="222.6" y="121.9">28</text>
<text x="253" y="121.9">38</text>
<text x="234.7" y="126.9" transform="rotate(-90 234.7 126.9)">23</text>
<text x="237.2" y="126.9" transform="rotate(-90 237.2 126.9)">35</text>
<text x="239.8" y="126.9" transform="rotate(-90 239.8 126.9)">47</text>
<text x="242.3" y="126.5" transform="rotate(-90 242.3 126.5)">8</text>
<text x="10.4" y="135.9">C</text>
<text x="285.4" y="135.9">C</text>
<text x="108.1" y="146">1</text>
<text x="108.1" y="148.6">3</text>
<text x="117" y="146">2</text>
<text x="117" y="148.6">4</text>
<text x="142.4" y="146">1</text>
<text x="142.4" y="148.6">3</text>
<text x="151.3" y="146">2</text>
<text x="151.3" y="148.6">4</text>
<text x="254.2" y="144.8">1</text>
<text x="254.2" y="147.3">2</text>
<text x="254.2" y="149.9">3</text>
<text x="108.1" y="151.1">5</text>
<text x="108.1" y="153.7">7</text>
<text x="117" y="151.1">6</text>
<text x="117" y="153.7">8</text>
<text x="142.4" y="151.1">5</text>
<text x="142.4" y="153.7">7</text>
<text x="151.3" y="151.1">6</text>
<text x="151.3" y="153.7">8</text>
<text x="254.2" y="152.4">4</text>
<text x="107.6" y="158.7">11</text>
<text x="107.6" y="161.3">13</text>
<text x="108.1" y="156.2">9</text>
<text x="116.5" y="156.2">10</text>
<text x="116.5" y="158.7">12</text>
<text x="116.5" y="161.3">14</text>
<text x="141.9" y="158.7">11</text>
<text x="141.9" y="161.3">13</text>
<text x="142.4" y="156.2">9</text>
<text x="150.8" y="156.2">10</text>
<text x="150.8" y="158.7">12</text>
<text x="150.8" y="161.3">14</text>
<text x="44" y="165.1">1</text>
<text x="63.2" y="162" transform="rotate(-90 63.2 162)">1</text>
<text x="68.3" y="162" transform="rotate(-90 68.3 162)">6</text>
<text x="107.6" y="163.8">15</text>
<text x="107.6" y="166.4">17</text>
<text x="116.5" y="163.8">16</text>
<text x="116.5" y="166.4">18</text>
<text x="141.9" y="163.8">15</text>
<text x="141.9" y="166.4">17</text>
<text x="150.8" y="163.8">16</text>
<text x="150.8" y="166.4">18</text>
<text x="44" y="172.7">2</text>
<text x="44" y="170.2">3</text>
<text x="56.7" y="170.2">2</text>
<text x="74.4" y="170.2">5</text>
<text x="107.6" y="168.9">19</text>
<text x="116.5" y="168.9">20</text>
<text x="141.9" y="168.9">19</text>
<text x="150.8" y="168.9">20</text>
<text x="35.3" y="179.8" transform="rotate(-90 35.3 179.8)">6</text>
<text x="37.8" y="179.8" transform="rotate(-90 37.8 179.8)">5</text>
<text x="44" y="175.3">4</text>
<text x="63.2" y="179.8" transform="rotate(-90 63.2 179.8)">3</text>
<text x="68.3" y="179.8" transform="rotate(-90 68.3 179.8)">4</text>
<text x="10.4" y="185.9">D</text>
<text x="285.4" y="185.9">D</text>
<text x="35" y="199.9">1</text>
<text x="85" y="199.9">2</text>
<text x="135" y="199.9">3</text>
<text x="185" y="199.9">4</text>
<text x="235" y="199.9">5</text>
<text x="285" y="199.9">6</text>
</g>
<g font-size="1.8" fill="#008484">
<text x="57.2" y="15.6">+5V</text>
<text x="80.2" y="17.6">U2</text>
<text x="102.2" y="15.6">+3.3V</text>
<text x="238.1" y="14.3">+3.3V</text>
<text x="246" y="14.3">C19</text>
<text x="23.4" y="21.9">+3.3V</text>
<text x="36.8" y="21.9">+3.3VA</text>
<text x="75.8" y="20">AMS1117-3.3</text>
<text x="76.5" y="23.7">VI</text>
<text x="83.5" y="23.7">VO</text>
<text x="140.6" y="20.1">C10</text>
<text x="187.6" y="20.1">C12</text>
<text x="246" y="21.3">C15</text>
<text x="23.3" y="29.8">SolderJumper_2_Open</text>
<text x="31.4" y="27.5">JP1</text>
<text x="61.4" y="29">C4</text>
<text x="81.9" y="27.9" transform="rotate(-90 81.9 27.9)">GND</text>
<text x="107.3" y="27.7">C8</text>
<text x="246" y="29">C16</text>
<text x="108.3" y="30">22uF_CASE-B_3258</text>
<text x="155.1" y="32.8">Y1</text>
<text x="207.2" y="32.8">Y2</text>
<text x="268" y="31.5">GNDD</text>
<text x="78.8" y="40.4">GNDD</text>
<text x="140.6" y="36.6">C11</text>
<text x="187.6" y="36.6">C13</text>
<text x="246" y="36.6">C17</text>
<text x="58.5" y="42.3">+5V</text>
<text x="76.1" y="46">LP5907MFX-3.3</text>
<text x="81.4" y="43.7">U3</text>
<text x="101.5" y="43.5">+3.3VA</text>
<text x="261.6" y="42.3">+3.3VA</text>
<text x="30.6" y="49.7">R1</text>
<text x="78" y="50.4">IN</text>
<text x="78" y="53">EN</text>
<text x="83.4" y="50.4">OUT</text>
<text x="132.1" y="51.9">GNDD</text>
<text x="180.4" y="51.9">GNDD</text>
<text x="267.2" y="51.8">C18</text>
<text x="62.7" y="54.2">C5</text>
<text x="70.6" y="54.4">R2</text>
<text x="83.2" y="56.9" transform="rotate(-90 83.2 56.9)">GND</text>
<text x="107.1" y="55.5">C9</text>
<text x="225.3" y="56.8">NRST</text>
<text x="235.6" y="58.9" transform="rotate(-90 235.6 58.9)">VBAT</text>
<text x="238.1" y="57.8" transform="rotate(-90 238.1 57.8)">VDD</text>
<text x="240.7" y="57.8" transform="rotate(-90 240.7 57.8)">VDD</text>
<text x="243.2" y="57.8" transform="rotate(-90 243.2 57.8)">VDD</text>
<text x="245.7" y="59.1" transform="rotate(-90 245.7 59.1)">VDDA</text>
<text x="21.6" y="62.7">GNDD</text>
<text x="38.2" y="63.1">GNDA</text>
<text x="165.7" y="65.1">+3.3V</text>
<text x="225.3" y="61.8">BOOT0</text>
<text x="261.7" y="63.7">GNDA</text>
<text x="80.1" y="68.8">GNDA</text>
<text x="174.5" y="69.2">SolderJumper_3_Open</text>
<text x="182.6" y="66.8">JP2</text>
<text x="225.3" y="66.9">PF0</text>
<text x="225.3" y="69.5">PF1</text>
<text x="225.3" y="74.5">PC13</text>
<text x="225.3" y="77.1">PC14</text>
<text x="40.6" y="79.1">+3.3V</text>
<text x="97.1" y="81.3">QMI8658C</text>
<text x="100.2" y="79">U4</text>
<text x="194.4" y="79.8">GNDD</text>
<text x="225.3" y="79.6">PC15</text>
<text x="225.3" y="84.7">PB0</text>
<text x="225.3" y="87.2">PB1</text>
<text x="225.3" y="89.8">PB2</text>
<text x="248.8" y="84.7">PA0</text>
<text x="248.8" y="87.2">PA1</text>
<text x="248.8" y="89.8">PA2</text>
<text x="45.5" y="91.2">C1</text>
<text x="49.7" y="92.8" transform="rotate(-90 49.7 92.8)">C3</text>
<text x="225.3" y="92.3">PB3</text>
<text x="225.3" y="94.9">PB4</text>
<text x="248.8" y="92.3">PA3</text>
<text x="248.8" y="94.9">PA4</text>
<text x="225.3" y="97.4">PB5</text>
<text x="225.3" y="99.9">PB6</text>
<text x="248.8" y="97.4">PA5</text>
<text x="248.8" y="99.9">PA6</text>
<text x="31.5" y="103.3" transform="rotate(-90 31.5 103.3)">GNDD</text>
<text x="172.5" y="102.5" transform="rotate(-90 172.5 102.5)">SW1</text>
<text x="174.8" y="104.6" transform="rotate(-90 174.8 104.6)">SW_Push</text>
<text x="186.2" y="102.2" transform="rotate(-90 186.2 102.2)">C14</text>
<text x="225.3" y="102.5">PB7</text>
<text x="225.3" y="105">PB8</text>
<text x="225.3" y="107.6">PB9</text>
<text x="248.8" y="102.5">PA7</text>
<text x="248.8" y="105">PA8</text>
<text x="248.8" y="107.6">PA9</text>
<text x="44.2" y="108.4" transform="rotate(-90 44.2 108.4)">GNDD</text>
<text x="50.3" y="110.2" transform="rotate(-90 50.3 110.2)">+3.3V</text>
<text x="139.1" y="112.2">GNDD</text>
<text x="225.3" y="110.1">PB10</text>
<text x="225.3" y="112.6">PB11</text>
<text x="247.8" y="110.1">PA10</text>
<text x="247.8" y="112.6">PA11</text>
<text x="62.4" y="114.4" transform="rotate(-90 62.4 114.4)">C7</text>
<text x="176.6" y="117.9">GNDD</text>
<text x="225.3" y="115.2">PB12</text>
<text x="225.3" y="117.7">PB13</text>
<text x="247.8" y="115.2">PA12</text>
<text x="247.8" y="117.7">PA13</text>
<text x="225.3" y="120.3">PB14</text>
<text x="225.3" y="122.8">PB15</text>
<text x="235.6" y="124.2" transform="rotate(-90 235.6 124.2)">VSS</text>
<text x="238.1" y="124.2" transform="rotate(-90 238.1 124.2)">VSS</text>
<text x="240.7" y="124.2" transform="rotate(-90 240.7 124.2)">VSS</text>
<text x="243.2" y="124.2" transform="rotate(-90 243.2 124.2)">VSSA</text>
<text x="247.8" y="120.3">PA14</text>
<text x="247.8" y="122.8">PA15</text>
<text x="65.5" y="127.4">GNDD</text>
<text x="168.2" y="129.9">+3.3V</text>
<text x="203.4" y="129.8">D1</text>
<text x="237.6" y="130.2">U5</text>
<text x="47" y="135">+5V</text>
<text x="101.7" y="133.7">+5V</text>
<text x="120" y="133.7">+3.3V</text>
<text x="137.2" y="133.7">+5V</text>
<text x="153" y="133.7">+3.3V</text>
<text x="184.3" y="134.1">R3</text>
<text x="231.7" y="132.5">STM32F302C8Tx</text>
<text x="62.4" y="138.2">C2</text>
<text x="103" y="143.8">Conn_02x10_Odd_Even</text>
<text x="112.1" y="141.5">J2</text>
<text x="137.3" y="143.8">Conn_02x10_Odd_Even</text>
<text x="146.4" y="141.5">J3</text>
<text x="232.5" y="142">GNDD</text>
<text x="240.1" y="142.5">GNDA</text>
<text x="247" y="140">+3.3V</text>
<text x="62.4" y="148.8">C6</text>
<text x="168.2" y="148.9">+3.3V</text>
<text x="204.6" y="148.8">D2</text>
<text x="260" y="148.5">J4</text>
<text x="54.6" y="151.3">100uF_CASE-B_3258</text>
<text x="184.3" y="153.2">R4</text>
<text x="260.5" y="150.8">Conn_01x04</text>
<text x="33.7" y="161.6">USB_B_Micro</text>
<text x="38.6" y="159.3">J1</text>
<text x="246.4" y="159.8">GNDD</text>
<text x="37.3" y="166">VBUS</text>
<text x="216" y="164.9">GNDD</text>
<text x="39.9" y="171.1">D+</text>
<text x="81.4" y="171.5" transform="rotate(-90 81.4 171.5)">U1</text>
<text x="160.7" y="173.8">GNDD</text>
<text x="36.2" y="177" transform="rotate(-90 36.2 177)">Shield</text>
<text x="38.7" y="177" transform="rotate(-90 38.7 177)">GND</text>
<text x="40.4" y="176.1">ID</text>
<text x="79" y="176.5" transform="rotate(-90 79 176.5)">USBLC6-2SC6</text>
<text x="102.9" y="178.9">GNDD</text>
<text x="135.9" y="178.9">GNDD</text>
<text x="153.7" y="178.9">GNDD</text>
<text x="120.2" y="183.9">H1</text>
<text x="151.4" y="183.9">H2</text>
<text x="36.9" y="190.3">GNDD</text>
<text x="120.6" y="186.2">MountingHole</text>
<text x="151.7" y="186.2">MountingHole</text>
</g>
<g font-size="1.8" fill="#840084">
<text x="134.5" y="22.4">20pF (200) 5% 50V</text>
<text x="181.5" y="22.4">12pF (120) 5% 50V</text>
<text x="239.2" y="23.6">100nF(104) 10% 50V</text>
<text x="156.6" y="35.1">8MHz ±20ppm 20pF</text>
<text x="209.3" y="35.1">32.768KHz ±20ppm 12.5pF</text>
<text x="239.2" y="31.3">100nF(104) 10% 50V</text>
<text x="55.2" y="41.5" transform="rotate(-90 55.2 41.5)">10uF (106) 10% 25V</text>
<text x="134.5" y="38.9">20pF (200) 5% 50V</text>
<text x="181.5" y="38.9">12pF (120) 5% 50V</text>
<text x="239.2" y="38.9">100nF(104) 10% 50V</text>
<text x="26.3" y="52">1 (1R00) ±1%</text>
<text x="108.8" y="57.8">1uF (106) 10% 25V</text>
<text x="66.6" y="62.9" transform="rotate(-90 66.6 62.9)">2K (2001) ±1%</text>
<text x="272.3" y="60.9" transform="rotate(-90 272.3 60.9)">100nF(104) 10% 50V</text>
<text x="56.6" y="67.1" transform="rotate(-90 56.6 67.1)">1uF (106) 10% 25V</text>
<text x="39.3" y="97.4" transform="rotate(-90 39.3 97.4)">10uF (106) 10% 25V</text>
<text x="52.1" y="96.3" transform="rotate(-90 52.1 96.3)">100nF(104) 10% 50V</text>
<text x="188.5" y="109" transform="rotate(-90 188.5 109)">100nF(104) 10% 50V</text>
<text x="64.8" y="121.7" transform="rotate(-90 64.8 121.7)">100nF(104) 10% 50V</text>
<text x="179.5" y="136.4">2K (2001) ±1%</text>
<text x="202.8" y="132.1">0805</text>
<text x="55" y="140.5">100nF(104) 10% 50V</text>
<text x="179.5" y="155.5">2K (2001) ±1%</text>
<text x="204" y="151.1">0805</text>
</g>
<g font-size="1.8">
<text x="162.6" y="25.4">OSC_P</text>
<text x="215.9" y="25.4">OSC32_IN</text>
<text x="162.6" y="41.9">OSC_N</text>
<text x="215.9" y="41.9">OSC32_OUT</text>
<text x="210.8" y="55.9">RST</text>
<text x="210.8" y="61">BOOT</text>
<text x="210.8" y="68.6">OSC_N</text>
<text x="210.8" y="66">OSC_P</text>
<text x="210.8" y="73.7">LED_STATE</text>
<text x="210.8" y="76.2">OSC32_IN</text>
<text x="176.5" y="78.7">BOOT</text>
<text x="210.8" y="78.7">OSC32_OUT</text>
<text x="212.1" y="83.8">PB0</text>
<text x="264.2" y="83.8">PA0</text>
<text x="66.7" y="86.4">SPI_MISO</text>
<text x="66.7" y="88.9">SPI_MOSI</text>
<text x="201.9" y="86.4">IMU_INT2</text>
<text x="201.9" y="88.9">IMU_INT1</text>
<text x="212.1" y="86.4">PB1</text>
<text x="212.1" y="88.9">PB2</text>
<text x="264.2" y="86.4">PA1</text>
<text x="264.2" y="88.9">PA2</text>
<text x="66.7" y="91.4">SPI_CLK</text>
<text x="66.7" y="94">SPI_CS</text>
<text x="161.3" y="90.2">RST</text>
<text x="212.1" y="94">PB4</text>
<text x="212.1" y="91.4">PB3</text>
<text x="264.2" y="91.4">PA3</text>
<text x="264.2" y="94">PA4</text>
<text x="212.1" y="96.5">PB5</text>
<text x="212.1" y="99.1">PB6</text>
<text x="212.1" y="101.6">PB7</text>
<text x="264.2" y="101.6">PA7</text>
<text x="264.2" y="96.5">PA5</text>
<text x="264.2" y="99.1">PA6</text>
<text x="129.5" y="105.4">IMU_INT1</text>
<text x="129.5" y="102.9">IMU_INT2</text>
<text x="212.1" y="104.1">PB8</text>
<text x="212.1" y="106.7">PB9</text>
<text x="264.2" y="104.1">PA8</text>
<text x="264.2" y="106.7">PA9</text>
<text x="212.1" y="109.2">PB10</text>
<text x="212.1" y="111.8">PB11</text>
<text x="264.2" y="109.2">PA10</text>
<text x="264.2" y="111.8">PA11</text>
<text x="271.8" y="111.8">USB_DM</text>
<text x="201.9" y="119.4">SPI_MISO</text>
<text x="201.9" y="114.3">SPI_CS</text>
<text x="201.9" y="116.8">SPI_CLK</text>
<text x="212.1" y="119.4">PB14</text>
<text x="212.1" y="116.8">PB13</text>
<text x="212.1" y="114.3">PB12</text>
<text x="264.2" y="114.3">PA12</text>
<text x="264.2" y="116.8">PA13</text>
<text x="264.2" y="119.4">PA14</text>
<text x="271.8" y="116.8">SWDIO</text>
<text x="271.8" y="119.4">SWCLK</text>
<text x="271.8" y="114.3">USB_DP</text>
<text x="201.9" y="121.9">SPI_MOSI</text>
<text x="212.1" y="121.9">PB15</text>
<text x="264.2" y="121.9">PA15</text>
<text x="218.4" y="138.4">LED_STATE</text>
<text x="101.6" y="148.6">PA0</text>
<text x="121.9" y="148.6">PA1</text>
<text x="134.6" y="148.6">PB9</text>
<text x="157.5" y="148.6">PB8</text>
<text x="238.8" y="147.3">SWDIO</text>
<text x="238.8" y="149.9">SWCLK</text>
<text x="101.6" y="151.1">PA2</text>
<text x="101.6" y="153.7">PA4</text>
<text x="121.9" y="151.1">PA3</text>
<text x="121.9" y="153.7">PA5</text>
<text x="134.6" y="153.7">PB5</text>
<text x="134.6" y="151.1">PB7</text>
<text x="157.5" y="153.7">PB4</text>
<text x="157.5" y="151.1">PB6</text>
<text x="85.1" y="159.4">USB_DM</text>
<text x="101.6" y="158.7">PB0</text>
<text x="101.6" y="161.3">PB2</text>
<text x="101.6" y="156.2">PA6</text>
<text x="121.9" y="161.3">PB10</text>
<text x="121.9" y="158.7">PB1</text>
<text x="121.9" y="156.2">PA7</text>
<text x="134.6" y="158.7">PA14</text>
<text x="134.6" y="156.2">PB3</text>
<text x="134.6" y="161.3">PA12</text>
<text x="157.5" y="161.3">PA11</text>
<text x="157.5" y="158.7">PA13</text>
<text x="157.5" y="156.2">PA15</text>
<text x="101.6" y="163.8">PB11</text>
<text x="101.6" y="166.4">PB13</text>
<text x="121.9" y="166.4">PB14</text>
<text x="121.9" y="163.8">PB12</text>
<text x="134.6" y="166.4">PA8</text>
<text x="134.6" y="163.8">PA10</text>
<text x="157.5" y="163.8">PA9</text>
<text x="121.9" y="168.9">PB15</text>
<text x="83.8" y="180.3">USB_DP</text>
</g>
<g font-size="1.8" fill="#0000c2">
<text x="186.7" y="190.5">STM32F302C8T6 Demo + IMU</text>
<text x="207.6" y="193.7">2022/5/20</text>
</g>
</svg>
